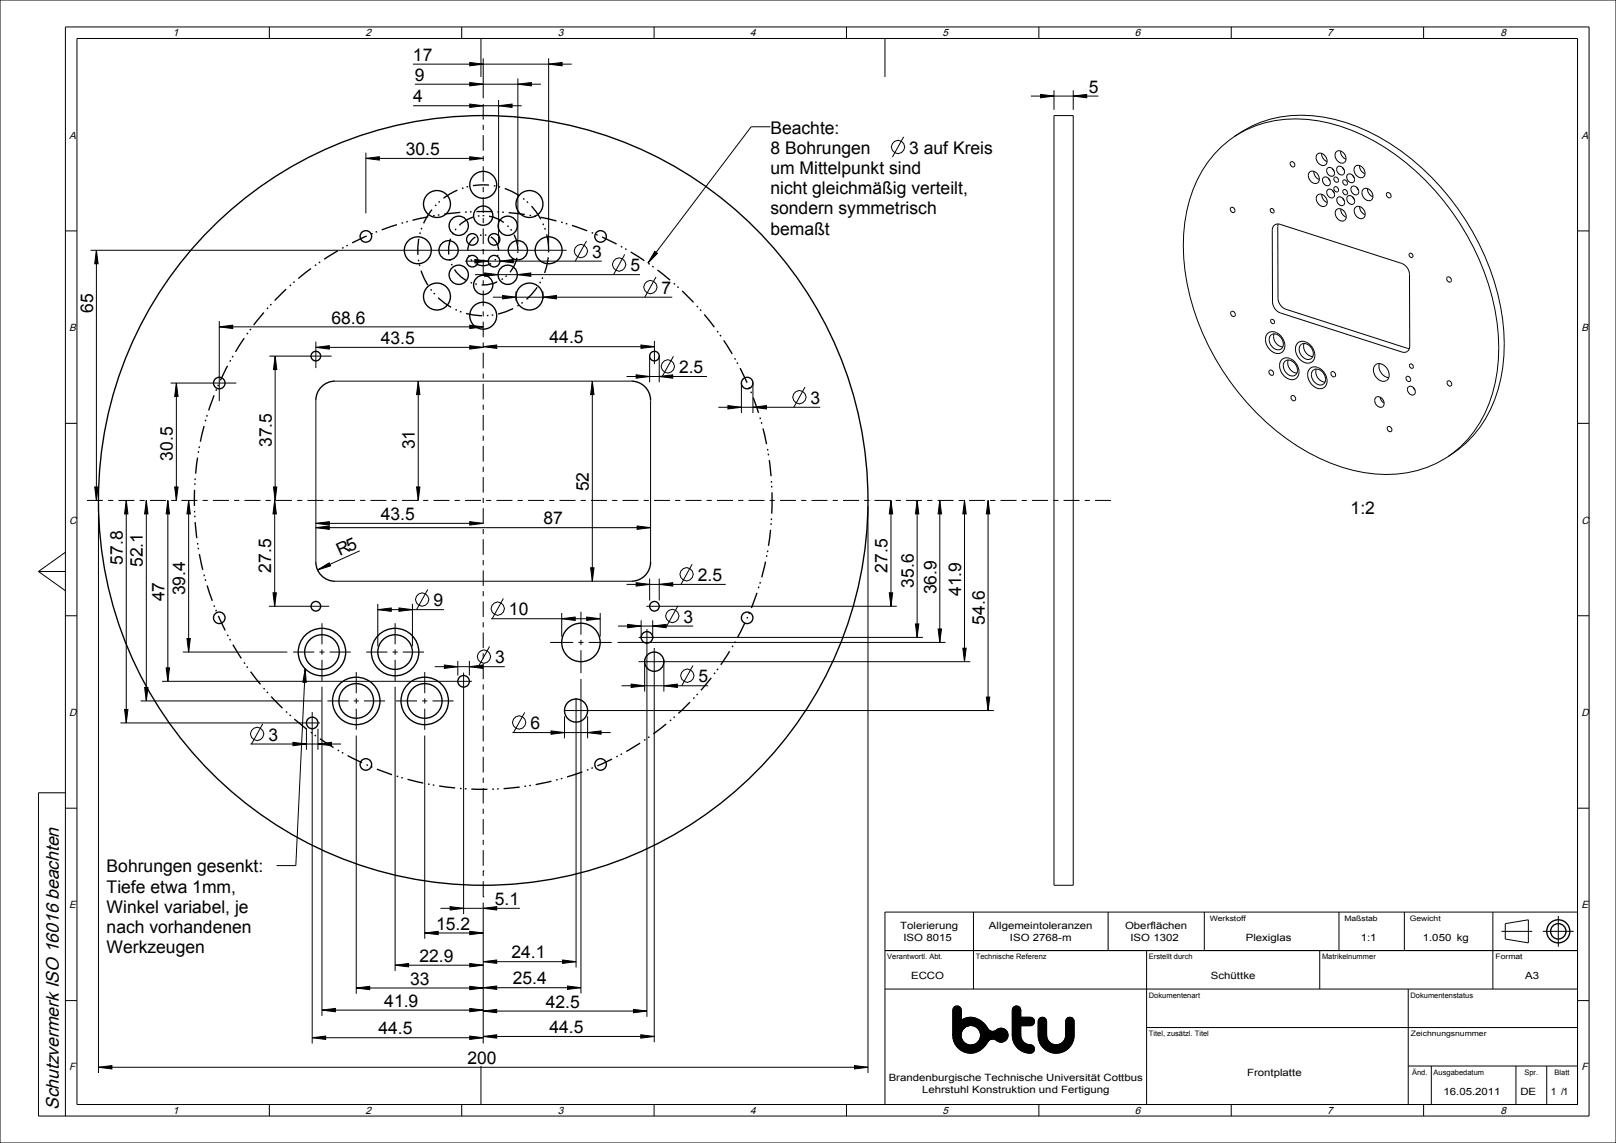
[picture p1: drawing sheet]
<svg xmlns="http://www.w3.org/2000/svg" width="420mm" height="297mm" viewBox="0 0 420 297" stroke-linecap="round" stroke-linejoin="round" font-family="sans-serif">
<g fill="#000">
<path d="M170.2 65.3l.7 .5-2.5 2.6zM79.3 173.8l.3 3.5h-.9zM247.9 261.8a1.1 1.1 0 0 1 1.2-.3 1.1 1.1 0 0 1 .7 1l-2.2 6.5v-6.5zM247.6 269l3.3-2.1-.9 1-.2 1.1-2.1 .8zM247.7 269.8l2.1-.8 .2 1.1-2.1 .5zM247.9 270.6l2.1-.5 .5 .6-2.2 .7zM248.3 271.4l2.2-.7 1.1 .7-2.8 .7zM251.2 266.7l3.7-1.5 1.6 1.7-2.5 .2a2.53 2.53 0 0 0-2.8-.4zM248.8 272.1l2.8-.7 4.5 .2a4.6 4.6 0 0 1-7.3 .5zM249.8 262.5v2.6a4.2 4.2 0 0 1 5.1 .1l-3.7 1.5-3.6 2.3zM254 267.1l2.5-.2 .6 .8-2.5 .2zM254.6 267.9l2.5-.2 .5 .2-2.9 .4z"/>
<path d="M252.7 271.5l1-.4 .9-1 3.3-.1a2.22 2.22 0 0 0-1.8 1.6zM254.7 268.3l2.9-.4 4.1 .1a1.82 1.82 0 0 1-.4 2.4 1.82 1.82 0 0 1-2.4-.1l-.9-.3-3.4 .1 .2-.7zM258.9 267.7a1.82 1.82 0 0 1 2.2-.2zM258.2 268l.7-.3 2.2-.2 .6 .5zM263.3 261.8a1.09 1.09 0 0 1 1.8 0zM263.3 261.9l1.8-.1 .2 .7-2.2 6.5v-6.5zM263.2 269.7l2.1-.7 .5 1.4-2.2 .6zM263.6 271l2.2-.6 1 .9-2.9 .4zM265.3 262.5v1.8h2.5a1.1 1.1 0 0 1 1.1 1.1 1.1 1.1 0 0 1-1.1 1.1h-2.5v2.5l-2.1 .7-.1-.7zM263.9 271.7l2.9-.4 1.6 .4-4 .5zM266.4 273.5l2.3-.3-.3 .3a2.28 2.28 0 0 1-2 0zM264.4 272.2l4-.5 .3 .2a1.09 1.09 0 0 1 0 1.3l-2.3 .3-1.3-.7z"/>
<path d="M270.3 264.5l.9-.1zM270.3 264.6l.9-.2 .8 .7v3.9l-2.1 .7-.1-4.3zM269.9 269.7l2.1-.7 .5 1.4-2.2 .6zM270.3 271l2.2-.6 .6 .6-2.5 .6zM270.6 271.6l2.5-.6a2.47 2.47 0 0 0 1.9 .4l3.4 .2a4.7 4.7 0 0 1-7.8 0zM277.4 264.6v-.1a1.09 1.09 0 0 1 1.3 0zM277.4 264.6l1.3-.1 .4 .6 .1 3.9a4.6 4.6 0 0 1-.8 2.6l-3.4-.2 .9-.4 .9-1 .2-1v-3.6z"/>
</g>
<g fill="none" stroke="#000" stroke-width=".26">
<path d="M0 0h420v297h-420zM20 10h390v277h-390zM70 7v3M120 7v3M125 10v10M170 7v3M220 7v3M230 10v10M270 7v3M320 7v3M370 7v3M200.2 32.9h-5l-26.8 35.5"/>
<path d="M234.9 35.6l-3 5.2M273.9 30h5v200h-5zM317.5 38.1a28.6 28.6 0 0 1 25-6.7 53.5 53.5 0 0 1 30.5 18.1 64 64 0 0 1 16.5 40.8 34.3 34.3 0 0 1-9.9 25.8 28.6 28.6 0 0 1-25.1 6.7 53.5 53.5 0 0 1-30.4-18.2 64 64 0 0 1-16.6-40.7 34.3 34.3 0 0 1 10-25.8zM320.8 35.5a29.6 29.6 0 0 1 23.2-5.1 53.5 53.5 0 0 1 30.4 18.2 64 64 0 0 1 16.6 40.7 34.3 34.3 0 0 1-10 25.8l-1.9 1.7-2.8 1.9M331.1 58.6a1.48 1.48 0 0 1 1.6-.3l31.6 10.1a3.2 3.2 0 0 1 2 2.9l.1 18.6a1.49 1.49 0 0 1-2.1 1.6l-31.5-10.2a3.2 3.2 0 0 1-2.1-2.9v-18.6zM332.2 58.2v19.3a3.2 3.2 0 0 0 2 2.9l32.1 10.2M17 60h3M125.4 64.9l.3 .3M125.7 64.9l-.3 .3M170.2 65.3l.7 .5-2.5 2.6zM410 60h3M87.1 99h77"/>
<path d="M329.4 86.7a2.66 2.66 0 0 1 4 1.3 2.36 2.36 0 0 1-1 3.9 3.5 3.5 0 0 1-3-5.2zM330.3 87.1a2.33 2.33 0 0 1 2.4 .3 2.33 2.33 0 0 1 .8 2.3 1.51 1.51 0 0 1-1.2 1.3 1.51 1.51 0 0 1-1.6-.8 2.3 2.3 0 0 1-.4-3.1zM333.1 93.5a2.66 2.66 0 0 1 4 1.3 2.36 2.36 0 0 1-1 3.8 3.5 3.5 0 0 1-3-5.1zM334 93.9a2.33 2.33 0 0 1 2.4 .3 2.33 2.33 0 0 1 .8 2.3 1.51 1.51 0 0 1-1.2 1.3 1.51 1.51 0 0 1-1.6-.8 2.3 2.3 0 0 1-.4-3.1zM337.2 89.2a2.66 2.66 0 0 1 4 1.3 2.36 2.36 0 0 1-1 3.9 3.5 3.5 0 0 1-3-5.2zM338.1 89.6a2.33 2.33 0 0 1 2.4 .3 2.33 2.33 0 0 1 .8 2.3 1.51 1.51 0 0 1-1.2 1.3 1.51 1.51 0 0 1-1.6-.8 2.3 2.3 0 0 1-.4-3.1zM340.4 95.9a2.66 2.66 0 0 1 4 1.2 2.36 2.36 0 0 1-1 3.9 3.5 3.5 0 0 1-3-5.1zM341.3 96.2a2.33 2.33 0 0 1 2.4 .3 2.33 2.33 0 0 1 .8 2.3 1.51 1.51 0 0 1-1.2 1.3 1.51 1.51 0 0 1-1.6-.8 2.3 2.3 0 0 1-.4-3.1zM17 110h3M82.1 104v42M169.1 104v42M410 110h3"/>
<path d="M10 148.5l7 5M10 148.5h7M17 143.5l-7 5M87.1 151h77M17 160h3M79.3 173.8l.3 3.5h-.9zM79.3 173.8l-2.4 51.1h-5M410 160h3M17 210h3M17 206h-7v84h403v-283h-396v283M410 210h3M253 237v20"/>
<path d="M288 237v10M313 237v10M348 237v10M365 237v10M388 237v20M405 238v8M410 237h-180v50M230 247h180M230 257h180M298 247v40M343 247v10M366 257v30"/>
<path d="M390.2 242h8M391.2 240l6-1v6l-6-1zM401 242h8M17 260h3M125 277v10M247.6 269l3.3-2.1-.9 1-.2 1.1-2.1 .8zM247.7 269.8l2.1-.8 .2 1.1-2.1 .5zM247.9 261.8a1.1 1.1 0 0 1 1.2-.3 1.1 1.1 0 0 1 .7 1l-2.2 6.5v-6.5zM247.9 270.6l2.1-.5 .5 .6-2.2 .7zM247.9 261.7a1.1 1.1 0 0 1 1.2-.2 1.1 1.1 0 0 1 .7 1v2.6a4.9 4.9 0 0 1 7.1 2.4 1.63 1.63 0 0 0 2.5-.1 1.84 1.84 0 0 1 2.3 .7 1.84 1.84 0 0 1-.5 2.4 1.84 1.84 0 0 1-2.5-.3 1.71 1.71 0 0 0-2.4 1.2 4.6 4.6 0 0 1-5.2 2.1 4.6 4.6 0 0 1-3.5-4.5v-6.5zM248.3 271.4l2.2-.7 1.1 .7-2.8 .7zM248.8 272.1l2.8-.7 4.5 .2a4.6 4.6 0 0 1-7.3 .5z"/>
<path d="M249.8 262.5v2.6a4.2 4.2 0 0 1 5.1 .1l-3.7 1.5-3.6 2.3zM251.2 266.7l3.7-1.5 1.6 1.7-2.5 .2a2.53 2.53 0 0 0-2.8-.4zM252.7 271.5l1-.4 .9-1 3.3-.1a2.22 2.22 0 0 0-1.8 1.6zM254 267.1l2.5-.2 .6 .8-2.5 .2zM254.6 267.9l2.5-.2 .5 .2-2.9 .4zM254.7 268.3l2.9-.4 4.1 .1a1.82 1.82 0 0 1-.4 2.4 1.82 1.82 0 0 1-2.4-.1l-.9-.3-3.4 .1 .2-.7zM258.2 268l.7-.3 2.2-.2 .6 .5zM258.9 267.7a1.82 1.82 0 0 1 2.2-.2zM263.2 269.7l2.1-.7 .5 1.4-2.2 .6zM263.3 261.9l1.8-.1 .2 .7-2.2 6.5v-6.5zM263.3 261.8a1.09 1.09 0 0 1 1.8 0zM263.4 261.7a1.09 1.09 0 0 1 1.2-.2 1.09 1.09 0 0 1 .7 1v1.8h2.5a1.1 1.1 0 0 1 1.1 1.1 1.1 1.1 0 0 1-1.1 1.1h-2.5v2.5a2.66 2.66 0 0 0 2.9 2.6 1.17 1.17 0 0 1 .5 1.6 1.17 1.17 0 0 1-1.6 .4 4.7 4.7 0 0 1-4-4.6v-6.5z"/>
<path d="M263.6 271l2.2-.6 1 .9-2.9 .4zM263.9 271.7l2.9-.4 1.6 .4-4 .5zM264.4 272.2l4-.5 .3 .2a1.09 1.09 0 0 1 0 1.3l-2.3 .3-1.3-.7zM265.3 262.5v1.8h2.5a1.1 1.1 0 0 1 1.1 1.1 1.1 1.1 0 0 1-1.1 1.1h-2.5v2.5l-2.1 .7-.1-.7zM266.4 273.5l2.3-.3-.3 .3a2.28 2.28 0 0 1-2 0zM269.9 269.7l2.1-.7 .5 1.4-2.2 .6zM270.1 264.7a1.09 1.09 0 0 1 1.2-.3 1.09 1.09 0 0 1 .7 1v3.6a2.48 2.48 0 0 0 2.5 2.5 2.48 2.48 0 0 0 2.5-2.5v-3.6a1.1 1.1 0 0 1 1.1-1.1 1.1 1.1 0 0 1 1.1 1.1v3.6a4.7 4.7 0 0 1-4.7 4.7 4.7 4.7 0 0 1-4.7-4.7v-3.7zM270.3 264.6l.9-.2 .8 .7v3.9l-2.1 .7-.1-4.3zM270.3 271l2.2-.6 .6 .6-2.5 .6zM270.3 264.5l.9-.1zM270.6 271.6l2.5-.6a2.47 2.47 0 0 0 1.9 .4l3.4 .2a4.7 4.7 0 0 1-7.8 0zM277.4 264.6l1.3-.1 .4 .6 .1 3.9a4.6 4.6 0 0 1-.8 2.6l-3.4-.2 .9-.4 .9-1 .2-1v-3.6z"/>
<path d="M277.4 264.6v-.1a1.09 1.09 0 0 1 1.3 0zM298 267h112M366 277h44M372 277v10M394 277v10M402 277v10M410 260h3M70 287v3M120 287v3M170 287v3M220 287v3M270 287v3"/>
<path d="M320 287v3M370 287v3"/>
<circle cx="233.4" cy="38.2" r="1.72"/>
<circle cx="252.3" cy="269" r="2.53"/>
</g>
<path d="M200.7 130a75.1 75.1 0 0 0-111.2-65.8 75.1 75.1 0 0 0-4.3 129.1 75.1 75.1 0 0 0 115.3-58.1l.2-5.2" fill="none" stroke="#000" stroke-width=".35" stroke-dasharray="4.2 1.3 .4 .8 .4 1.3" stroke-dashoffset="2.1" stroke-linecap="butt"/>
<path d="M129.6 65a4 4 0 0 0-5.8-3.6 4 4 0 0 0-.7 6.8 4 4 0 0 0 6.4-2.4l.1-.8M134.6 65a9 9 0 0 0-13.2-7.9 9 9 0 0 0-1 15.3 9 9 0 0 0 14.1-6.1l.1-1.3M142.6 65a17 17 0 0 0-25-14.9 17 17 0 0 0-1.4 29.1 17 17 0 0 0 26.3-12.5l.1-1.7" fill="none" stroke="#000" stroke-width=".35" stroke-dasharray="4.2 1.3 .4 .8 .4 1.3" stroke-linecap="butt"/>
<g fill="none" stroke="#000" stroke-width=".35">
<path d="M87.1 99a5 5 0 0 0-5 5M164.1 99a5 5 0 0 1 5 5M82.1 146a5 5 0 0 0 5 5M169.1 146a5 5 0 0 1-5 5"/>
<circle cx="125.6" cy="130" r="100"/>
<circle cx="83.7" cy="169.4" r="6.2"/>
<circle cx="83.7" cy="169.4" r="4.5"/>
<circle cx="102.7" cy="169.4" r="6.2"/>
<circle cx="102.7" cy="169.4" r="4.5"/>
<circle cx="92.6" cy="182.1" r="6.2"/>
<circle cx="92.6" cy="182.1" r="4.5"/>
<circle cx="110.4" cy="182.1" r="6.2"/>
<circle cx="110.4" cy="182.1" r="4.5"/>
<circle cx="405" cy="242" r="3"/>
<circle cx="405" cy="242" r="2"/>
</g>
<!-- layer: ACHSEN -->
<g fill="none" stroke="#000" stroke-width=".26">
<path d="M343.5 39.9a2.21 2.21 0 0 0 1.4 2.1M347.2 39.5a1.79 1.79 0 0 1 2.1 .2 1.79 1.79 0 0 1 .5 2 1.29 1.29 0 0 1-1.3 .7 1.29 1.29 0 0 1-1.1-.9 1.77 1.77 0 0 1-.2-2zM348.4 39.2a2.21 2.21 0 0 0 1.4 2.2M319.9 53.9a.71 .71 0 0 1 1 .4 .71 .71 0 0 1-.4 .9l-.7-.6zM330.3 54.2a.57 .57 0 0 1 .8 .4 .57 .57 0 0 1-.5 .7l-.4-.5zM335.5 42.1a.71 .71 0 0 1 .9 .4 .71 .71 0 0 1-.4 .9l-.6-.6zM340.3 44.8a1.79 1.79 0 0 1 2 .2 1.79 1.79 0 0 1 .5 2 1.29 1.29 0 0 1-1.2 .7 1.29 1.29 0 0 1-1.1-.9 1.77 1.77 0 0 1-.2-2zM341.5 44.5a2.21 2.21 0 0 0 1.4 2.2M342.3 40.1a1.79 1.79 0 0 1 2 .2 1.79 1.79 0 0 1 .6 2 1.29 1.29 0 0 1-1.3 .7 1.29 1.29 0 0 1-1.1-.8 1.77 1.77 0 0 1-.2-2.1zM342.4 50.8a1.79 1.79 0 0 1 2 .2 1.79 1.79 0 0 1 .5 2 1.29 1.29 0 0 1-1.2 .7 1.29 1.29 0 0 1-1.2-.9 1.77 1.77 0 0 1-.1-2zM343.5 50.5a2.21 2.21 0 0 0 1.4 2.1M343.9 46.2a1.22 1.22 0 0 1 1.6 .4 1.22 1.22 0 0 1-.3 1.7 1.41 1.41 0 0 1-1.3-2.1z"/>
<path d="M345 43.7a1.22 1.22 0 0 1 1.6 .5 1.22 1.22 0 0 1-.3 1.6 1.41 1.41 0 0 1-1.3-2.1zM345 49.4a1.22 1.22 0 0 1 1.6 .4 1.22 1.22 0 0 1-.3 1.6 1.41 1.41 0 0 1-1.3-2zM345.2 46.3l.5 .7M346.3 43.9l.4 .6M346.3 49.5l.5 .6M346.8 46.1a.71 .71 0 0 1 1 .3 .71 .71 0 0 1-.4 1l-.7-.6zM346.8 48.6a.71 .71 0 0 1 1 .3 .71 .71 0 0 1-.4 1l-.7-.6zM347.3 54.6a1.79 1.79 0 0 1 2 .2 1.79 1.79 0 0 1 .5 2 1.29 1.29 0 0 1-1.2 .7 1.29 1.29 0 0 1-1.2-.9 1.77 1.77 0 0 1-.1-2zM347.6 43.4a1.22 1.22 0 0 1 1.6 .4 1.22 1.22 0 0 1-.3 1.7 1.41 1.41 0 0 1-1.3-2.1zM347.6 51.4a1.22 1.22 0 0 1 1.6 .4 1.22 1.22 0 0 1-.3 1.6 1.41 1.41 0 0 1-1.3-2zM348.5 54.3a2.21 2.21 0 0 0 1.4 2.1M348.9 43.5l.4 .7"/>
<path d="M348.9 51.5l.5 .6M349.2 46.8a.71 .71 0 0 1 .9 .4 .71 .71 0 0 1-.4 .9l-.7-.6zM349.2 49.3a.71 .71 0 0 1 .9 .4 .71 .71 0 0 1-.4 .9l-.7-.6zM350.2 45.4a1.22 1.22 0 0 1 1.6 .4 1.22 1.22 0 0 1-.3 1.7 1.41 1.41 0 0 1-1.3-2.1zM350.2 51a1.22 1.22 0 0 1 1.6 .5 1.22 1.22 0 0 1-.3 1.6 1.41 1.41 0 0 1-1.3-2.1zM351.3 48.6a1.22 1.22 0 0 1 1.6 .4 1.22 1.22 0 0 1-.3 1.6 1.41 1.41 0 0 1-1.3-2zM351.5 45.5l.5 .7M351.6 51.2l.4 .6M352.2 43.3a1.79 1.79 0 0 1 2 .2 1.79 1.79 0 0 1 .5 2 1.29 1.29 0 0 1-1.2 .7 1.29 1.29 0 0 1-1.2-.9 1.77 1.77 0 0 1-.1-2zM352.2 53.9a1.79 1.79 0 0 1 2 .3 1.79 1.79 0 0 1 .5 1.9 1.29 1.29 0 0 1-1.2 .8 1.29 1.29 0 0 1-1.1-.9 1.77 1.77 0 0 1-.2-2.1zM352.6 48.7l.5 .6M353.3 43a2.21 2.21 0 0 0 1.5 2.2"/>
<path d="M353.4 53.7a2.21 2.21 0 0 0 1.4 2.1M354.2 49.3a1.79 1.79 0 0 1 2.1 .2 1.79 1.79 0 0 1 .5 2 1.29 1.29 0 0 1-1.3 .7 1.29 1.29 0 0 1-1.1-.9 1.77 1.77 0 0 1-.2-2zM355.4 49a2.21 2.21 0 0 0 1.4 2.1M360.5 50.1a.71 .71 0 0 1 .9 .4 .71 .71 0 0 1-.3 .9l-.7-.6zM366.4 65.8a.57 .57 0 0 1 .8 .4 .57 .57 0 0 1-.5 .7l-.5-.5zM376.2 72a.71 .71 0 0 1 .9 .4 .71 .71 0 0 1-.4 .9l-.7-.6zM320 81a.71 .71 0 0 1 1 .3 .71 .71 0 0 1-.4 .9l-.7-.6zM330 96.2a.71 .71 0 0 1 .9 .4 .71 .71 0 0 1-.4 .9l-.7-.6zM330.4 83a.57 .57 0 0 1 .8 .3 .57 .57 0 0 1-.5 .8l-.4-.5zM331.1 86.8a2.67 2.67 0 0 0 2.3 3.3M334.8 93.5a2.67 2.67 0 0 0 2.3 3.4M338.9 89.3a2.67 2.67 0 0 0 2.3 3.3"/>
<path d="M342.1 95.9a2.67 2.67 0 0 0 2.3 3.4M346.1 96.6a.71 .71 0 0 1 .9 .4 .71 .71 0 0 1-.4 .9l-.7-.6zM357.5 94.8a2.43 2.43 0 0 1 3.5 2 1.66 1.66 0 0 1-.7 2.1 1.66 1.66 0 0 1-2.1-.4 2.67 2.67 0 0 1-.7-3.7zM358.5 94.5a3 3 0 0 0 2.4 3.6M365.6 97.9a.71 .71 0 0 1 .9 .3 .71 .71 0 0 1-.3 .9l-.7-.6zM366.5 94.6a.57 .57 0 0 1 .8 .3 .57 .57 0 0 1-.5 .8l-.5-.5zM376.3 99a.71 .71 0 0 1 .9 .4 .71 .71 0 0 1-.4 .9l-.7-.6zM335.7 102.8a.71 .71 0 0 1 .9 .4 .71 .71 0 0 1-.3 .9l-.7-.6zM357.5 103.4a1.54 1.54 0 0 1 1.8 .3 1.54 1.54 0 0 1 .2 1.9 1.54 1.54 0 0 1-1.8-.4 1.54 1.54 0 0 1-.2-1.8zM358.7 103.2v.1a1.97 1.97 0 0 0 1 1.4M360.7 110.9a.71 .71 0 0 1 .9 .3 .71 .71 0 0 1-.3 1l-.7-.6zM366 100.6a1.22 1.22 0 0 1 1.6 .4 1.22 1.22 0 0 1-.3 1.6 1.41 1.41 0 0 1-1.3-2z"/>
<path d="M367.3 100.7l.5 .6M151 158.9v6M76.2 169.4h5.5M83 169.4h1.3M83.7 161.9v5.5M83.7 168.8v1.3M83.7 171.4v5.5M85.7 169.4h5.5M92.6 174.6v5.5M95.2 169.4h5.5M102 169.4h1.4M102.7 161.9v5.5"/>
<path d="M102.7 168.8v1.3M102.7 171.4v5.5M104.7 169.4h5.5M110.4 174.6v5.5M143 166.9h6M150.3 166.9h1.4M151 166.3v1.3M151 168.9v6M153 166.9h6M85.1 182.1h5.5M91.9 182.1h1.4M92.6 181.5v1.3"/>
<path d="M92.6 184.1v5.5M94.6 182.1h5.5M102.9 182.1h5.5M109.7 182.1h1.4M110.4 181.5v1.3M110.4 184.1v5.5M112.4 182.1h5.5"/>
</g>
<g fill="none" stroke="#000" stroke-width=".35">
<circle cx="113.6" cy="53" r="3.5"/>
<circle cx="119.2" cy="58.7" r="2.5"/>
<circle cx="125.6" cy="48" r="3.5"/>
<circle cx="125.6" cy="56" r="2.5"/>
<circle cx="132" cy="58.7" r="2.5"/>
<circle cx="137.6" cy="53" r="3.5"/>
<circle cx="95.1" cy="61.4" r="1.5"/>
<circle cx="108.6" cy="65" r="3.5"/>
<circle cx="113.6" cy="77.1" r="3.5"/>
<circle cx="116.6" cy="65" r="2.5"/>
<circle cx="119.2" cy="71.4" r="2.5"/>
<circle cx="122.8" cy="62.2" r="1.5"/>
<circle cx="122.8" cy="67.9" r="1.5"/>
<circle cx="125.6" cy="74" r="2.5"/>
<circle cx="128.4" cy="62.2" r="1.5"/>
<circle cx="128.4" cy="67.9" r="1.5"/>
<circle cx="132" cy="71.4" r="2.5"/>
<circle cx="134.6" cy="65" r="2.5"/>
<circle cx="137.6" cy="77.1" r="3.5"/>
<circle cx="142.6" cy="65" r="3.5"/>
<circle cx="156.1" cy="61.4" r="1.5"/>
<circle cx="57" cy="99.5" r="1.5"/>
<circle cx="82.1" cy="92.5" r="1.25"/>
<circle cx="125.6" cy="82" r="3.5"/>
<circle cx="170.1" cy="92.5" r="1.25"/>
<circle cx="194.2" cy="99.5" r="1.5"/>
<circle cx="82.1" cy="157.5" r="1.25"/>
<circle cx="170.1" cy="157.5" r="1.25"/>
<circle cx="57" cy="160.5" r="1.5"/>
<circle cx="120.5" cy="177" r="1.5"/>
<circle cx="151" cy="166.9" r="5"/>
<circle cx="168.1" cy="165.6" r="1.5"/>
<circle cx="170" cy="171.9" r="2.5"/>
<circle cx="194.2" cy="160.5" r="1.5"/>
<circle cx="81.1" cy="187.8" r="1.5"/>
<circle cx="95.1" cy="198.6" r="1.5"/>
<circle cx="149.7" cy="184.6" r="3"/>
<circle cx="156.1" cy="198.6" r="1.5"/>
</g>
<!-- layer: MASS -->
<g fill="#000">
<path d="M122.1 16.2l3.5 .5-3.5 .4zM142.6 16.7l3.5-.5v.9zM122.1 27l3.5 .5-3.5 .4zM122.1 21.4l3.5 .5-3.5 .4zM129.6 27.5l3.5-.5v.9zM134.6 21.9l3.5-.5v.9zM270.4 24.5l3.5 .5-3.5 .4zM278.9 25l3.5-.5v.9zM95.1 41.2l3.5-.5v.9zM122.1 40.7l3.5 .5-3.5 .4zM25.1 65l.4 3.5h-.9zM123.4 67.4l3.5 .5-3.5 .4z"/>
<path d="M126 70.9l3.5 .5-3.5 .4zM129.9 67.9l3.5-.5v.9zM130.6 76.8l3.5 .4-3.5 .5zM134.5 71.4l3.5-.5v.9zM141.1 77.2l3.5-.4v.9zM45.8 99.5l.5 3.5h-.9zM57 84.9l3.5-.4v.9zM71.5 92.5l.4 3.5h-.8zM82.1 90.3l3.5-.5v.9zM108.7 99l.4 3.5h-.8zM122.1 89.8l3.5 .5-3.5 .4zM122.1 84.5l3.5 .4-3.5 .5z"/>
<path d="M125.6 90.1l3.5-.5v.9zM153.9 99l.5 3.5h-.9zM165.3 97.4l3.5 .4-3.5 .5zM166.6 89.6l3.5 .5-3.5 .4zM171.3 97.8l3.5-.4v.9zM189.2 105.4l3.5 .4-3.5 .5zM195.7 105.8l3.5-.4v.9zM24.6 126.5h.9l-.4 3.5zM32.8 130l.5 3.5h-.9zM38 130l.5 3.5h-.9zM43.6 130l.5 3.5h-.9zM45.4 126.5h.9l-.5 3.5z"/>
<path d="M49 130l.5 3.5h-.9zM71.4 130l.4 3.5h-.8zM71.1 126.5h.8l-.4 3.5zM82.1 137.1l3.5-.4v.8zM82.1 136l3.5-.4v.8zM108.3 126.5h.8l-.4 3.5zM122.1 135.6l3.5 .4-3.5 .4zM165.6 136.7l3.5 .4-3.5 .4zM231.6 130l.4 3.5h-.9zM238.4 130l.4 3.5h-.9zM244.3 130l.4 3.5h-.9zM250.7 130l.4 3.5h-.9z"/>
<path d="M256.8 130l.4 3.5h-.8zM71 154h.8l-.4 3.5zM82.5 148.1l3-1.8 .4 .8zM98.2 158.4l3.5-.4v.9zM103.7 158l3.5 .4-3.5 .5zM153.5 147.5h.9l-.5 3.5zM165.3 151.4l3.5 .5-3.5 .4zM171.3 151.9l3.5-.5v.9zM231.1 154h.9l-.4 3.5zM43.2 173.5h.9l-.5 3.5zM48.6 165.9h.9l-.5 3.5zM115.5 172.8l3.5 .4-3.5 .5z"/>
<path d="M122 173.2l3.5-.4v.9zM146 160.8l3.5-.5v.9zM152.5 160.3l3.5 .5-3.5 .4zM163.1 162.2l3.5 .5-3.5 .4zM164 177.8l3.5 .4-3.5 .4zM169.6 162.7l3.5-.5v.9zM172.5 178.2l3.5-.4v.8zM237.9 162.1h.9l-.4 3.5zM243.8 163.4h.9l-.4 3.5zM250.2 168.4h.9l-.4 3.5zM32.4 184.3h.9l-.5 3.5zM37.6 178.6h.9l-.5 3.5z"/>
<path d="M76.1 192.9l3.5 .4-3.5 .5zM82.6 193.3l3.5-.4v.9zM143.2 189.9l3.5 .5-3.5 .4zM152.7 190.4l3.5-.5v.9zM256.4 181.1h.8l-.4 3.5zM117 235.6l3.5 .4-3.5 .5zM125.6 236l3.5-.4v.9zM92.6 256.7l3.5-.4v.9zM102.7 250.8l3.5-.4v.8zM110.4 242.4l3.5-.4v.9zM122.1 242l3.5 .4-3.5 .5zM122.1 250.4l3.5 .4-3.5 .4z"/>
<path d="M122.1 256.3l3.5 .4-3.5 .5zM125.6 249.9l3.5-.5v.9zM125.6 256.7l3.5-.5v.9zM146.2 249.4l3.5 .5-3.5 .4zM147.5 256.2l3.5 .5-3.5 .4zM25.6 277.3l3.5-.4v.9zM81.1 269.6l3.5-.4v.9zM83.7 262.5l3.5-.5v.9zM122.1 262l3.5 .5-3.5 .4zM122.1 269.2l3.5 .4-3.5 .5zM125.6 262.7l3.5-.4v.9zM125.6 269.3l3.5-.4v.9z"/>
<path d="M164.6 262.3l3.5 .4-3.5 .5zM166.5 268.9l3.5 .4-3.5 .5zM222.1 276.9l3.5 .4-3.5 .5z"/>
</g>
<g fill="none" stroke="#000" stroke-width=".26">
<path d="M107.3 16.7h41.3M122.1 16.2l3.5 .5-3.5 .4zM125.6 15.2v10.3M142.6 16.7l3.5-.5v.9zM142.6 15.2v48.3M95.1 39.7v15.7M107.4 27.5h28.2M107.8 21.9h32.8M122.1 27l3.5 .5-3.5 .4zM122.1 21.4l3.5 .5-3.5 .4zM129.6 27.5l3.5-.5v.9zM129.6 26v37.5"/>
<path d="M134.6 21.9l3.5-.5v.9zM134.6 20.4v43.1M267.9 25h17.6M270.4 24.5l3.5 .5-3.5 .4zM273.9 23.5v5M278.9 25l3.5-.5v.9zM278.9 23.5v5M95.1 41.2l3.5-.5v.9zM95.1 41.2h30.5M122.1 40.7l3.5 .5-3.5 .4zM23.6 65h123.7M25.1 65l.4 3.5h-.9z"/>
<path d="M25.1 65v65M120.9 67.9h35.5M123.4 67.4l3.5 .5-3.5 .4zM123.5 71.4h42.8M126 70.9l3.5 .5-3.5 .4zM126.9 66.4h.1M128.1 77.2h46.6M129.5 69.9h.1M129.9 67.9l3.5-.5v.9zM129.9 66.4h.1M130.6 76.8l3.5 .4-3.5 .5zM134.1 75.7v2.4"/>
<path d="M134.5 71.4l3.5-.5v.9zM134.5 69.9h.1M141.1 77.2l3.5-.4v.9zM141.1 75.7v2M152.4 62.6l-2.9 5.3M162.4 66.1l-2.9 5.3M170.5 72l-2.9 5.2M44.3 99.5h17.1M45.8 99.5l.5 3.5h-.9zM45.8 99.5v30.5M57 84.9l3.5-.4v.9zM57 83.4v20.8"/>
<path d="M57 84.9h68.6M70 92.5h16.2M71.5 92.5l.4 3.5h-.8zM71.5 92.5v37.5M82.1 90.3l3.5-.5v.9zM82.1 88.8v6.8M82.1 90.3h43.5M108.7 99l.4 3.5h-.8zM108.7 99v31M122.1 89.8l3.5 .5-3.5 .4zM122.1 84.5l3.5 .4-3.5 .5zM125.6 90.1l3.5-.5v.9z"/>
<path d="M125.6 90.1h44.5M153.9 99l.5 3.5h-.9zM153.9 99v52M162.8 97.8h20.9M165.3 97.4l3.5 .4-3.5 .5zM166.6 89.6l3.5 .5-3.5 .4zM168.8 92.3v7M170.1 88.6v6M171.3 97.8l3.5-.4v.9zM171.3 92.4v6.9M175 92.6l-2.9 5.2M192.7 99.4v7.9"/>
<path d="M195.7 99.3v8M186.7 105.8h26.5M189.2 105.4l3.5 .4-3.5 .5zM195.7 105.8l3.5-.4v.9zM209.2 100.6l-2.9 5.2M24.6 126.5h.9l-.4 3.5zM25.6 131.5v147.3M32.8 130l.5 3.5h-.9zM32.8 130v57.8M38 130l.5 3.5h-.9zM38 130v52.1M43.6 130l.5 3.5h-.9z"/>
<path d="M43.6 130v47M45.4 126.5h.9l-.5 3.5zM49 130l.5 3.5h-.9zM49 130v39.4M71.1 126.5h.8l-.4 3.5zM71.4 130l.4 3.5h-.8zM71.4 130v27.5M82.1 137.1l3.5-.4v.8zM82.1 136l3.5-.4v.8zM82.1 137.1h87M82.1 136h43.5M108.3 126.5h.8l-.4 3.5z"/>
<path d="M122.1 135.6l3.5 .4-3.5 .4zM165.6 136.7l3.5 .4-3.5 .4zM225.6 131.5v147.3M231.6 130l.4 3.5h-.9zM231.6 130v27.5M238.4 130l.4 3.5h-.9zM238.4 130v35.6M244.3 130l.4 3.5h-.9zM244.3 130v36.9M250.7 130l.4 3.5h-.9zM250.7 130v41.9M256.8 130l.4 3.5h-.8z"/>
<path d="M256.8 130v54.6M69.9 157.5h15.7M71 154h.8l-.4 3.5zM82.5 148.1l3-1.8 .4 .8zM93.5 143.1l-11 5M98.2 158.4l3.5-.4v.9zM98.2 156.9v11M98.2 158.4h17.2M103.7 158l3.5 .4-3.5 .5zM107.2 156.9v11M111.2 153.2l-2.9 5.2M130.8 155.5l-2.9 5.3"/>
<path d="M146 159.3v6.1M153.5 147.5h.9l-.5 3.5zM156 159.3v6.1M162.8 151.9h25.8M165.3 151.4l3.5 .5-3.5 .4zM168 157.5h65.1M168.8 150.4v5.6M171.3 151.9l3.5-.5v.9zM171.3 150.4v5.6M176.2 157.4l-2.9 5.3M179.9 146.6l-2.9 5.3M231.1 154h.9l-.4 3.5z"/>
<path d="M37.6 178.6h.9l-.5 3.5zM42.1 177h80.6M43.2 173.5h.9l-.5 3.5zM47.5 169.4h27.2M48.6 165.9h.9l-.5 3.5zM83.7 178.4v85.6M102.7 178.4v73.9M113 173.2h18.2M115.5 172.8l3.5 .4-3.5 .5zM119 171.7v3.8M120.5 174.8v62.7M122 173.2l3.5-.4v.9z"/>
<path d="M122 171.7v3.8M127.2 168l-2.9 5.2M127.6 160.8h28.4M146 160.8l3.5-.5v.9zM151 176.4v81.8M152.5 160.3l3.5 .5-3.5 .4zM160.5 166.9h85.3M160.6 162.7h19.6M161.5 178.2h22.6M163.1 162.2l3.5 .5-3.5 .4zM164 177.8l3.5 .4-3.5 .4zM165.9 171.9h86.3"/>
<path d="M166 165.6h73.9M166.6 161.2v4.7M167.5 171.3v8.4M168.1 163.4v100.8M169.6 162.7l3.5-.5v.9zM169.6 161.2v4.7M170 168.4v102.4M172.5 178.2l3.5-.4v.8zM172.5 171.4v8.3M180.1 172.9l-2.9 5.3M237.9 162.1h.9l-.4 3.5zM243.8 163.4h.9l-.4 3.5z"/>
<path d="M250.2 168.4h.9l-.4 3.5zM31.3 187.8h51.9M32.4 184.3h.9l-.5 3.5zM36.5 182.1h47.1M65.1 193.3h23.5M68.3 188.1l-2.9 5.2M76.1 192.9l3.5 .4-3.5 .5zM79.6 189.3v5.5M81.1 185v86.1M82.6 193.3l3.5-.4v.9zM82.6 189.3v5.5M92.6 191.1v67.1"/>
<path d="M110.4 191.1v52.8M133.2 190.4h25.5M136.4 185.1l-2.9 5.3M143.2 189.9l3.5 .5-3.5 .4zM146.7 186.1v5.8M146.8 184.6h111.5M149.7 181.4v70M152.7 190.4l3.5-.5v.9zM152.7 186.1v5.8M256.4 181.1h.8l-.4 3.5zM114.5 236h20.6M117 235.6l3.5 .4-3.5 .5z"/>
<path d="M125.6 236l3.5-.4v.9zM125.6 234.5v36.6M92.6 256.7l3.5-.4v.9zM92.6 256.7h33M102.7 250.8l3.5-.4v.8zM102.7 250.8h22.9M110.4 242.4l3.5-.4v.9zM110.4 242.4h15.2M122.1 242l3.5 .4-3.5 .5zM122.1 250.4l3.5 .4-3.5 .4zM122.1 256.3l3.5 .4-3.5 .5zM125.6 249.9l3.5-.5v.9z"/>
<path d="M125.6 256.7l3.5-.5v.9zM125.6 256.7h25.4M125.6 249.9h24.1M146.2 249.4l3.5 .5-3.5 .4zM147.5 256.2l3.5 .5-3.5 .4zM25.6 277.3l3.5-.4v.9zM25.6 277.3h200M81.1 269.6l3.5-.4v.9zM81.1 269.6h44.5M83.7 262.5l3.5-.5v.9zM83.7 262.5h41.9M122.1 262l3.5 .5-3.5 .4z"/>
<path d="M122.1 269.2l3.5 .4-3.5 .5zM125.6 262.7l3.5-.4v.9zM125.6 269.3l3.5-.4v.9zM125.6 269.3h44.4M125.6 262.7h42.5M164.6 262.3l3.5 .4-3.5 .5zM166.5 268.9l3.5 .4-3.5 .5zM222.1 276.9l3.5 .4-3.5 .5z"/>
<circle cx="150.9" cy="65.2" r="1.72"/>
<circle cx="160.9" cy="68.7" r="1.72"/>
<circle cx="169" cy="74.6" r="1.72"/>
<circle cx="173.5" cy="95.2" r="1.72"/>
<circle cx="207.7" cy="103.2" r="1.72"/>
<circle cx="109.7" cy="155.8" r="1.72"/>
<circle cx="129.3" cy="158.1" r="1.72"/>
<circle cx="178.4" cy="149.2" r="1.72"/>
<circle cx="125.7" cy="170.6" r="1.72"/>
<circle cx="174.7" cy="160.1" r="1.72"/>
<circle cx="178.6" cy="175.6" r="1.72"/>
<circle cx="66.8" cy="190.7" r="1.72"/>
<circle cx="134.9" cy="187.7" r="1.72"/>
</g>
<!-- layer: S_ACHSEN -->
<g fill="none" stroke="#000" stroke-width=".26">
<path d="M125.6 27v4.1M125.6 32.4v1.4M125.6 35.1v4.1M125.6 40.5v1.3M125.6 43.2v4M125.6 48.6v1.3M125.6 51.3v4M125.6 56.7v1.3M125.6 59.3v4.1M125.6 64.7v1.4M125.6 67.4v4.1M125.6 72.8v1.4"/>
<path d="M125.6 75.5v4.1M125.6 80.9v1.3M125.6 83.6v4M125.6 89v1.3M125.6 91.7v4M125.6 97.1v1.3M125.6 99.7v4.1M125.6 105.1v1.4M125.6 107.8v4.1M125.6 113.2v1.3M125.6 115.9v4M22.6 130h4.2"/>
<path d="M28.1 130h1.3M30.8 130h4.1M36.3 130h1.3M39 130h4.1M44.5 130h1.3M47.2 130h4.1M52.7 130h1.3M55.3 130h4.2M60.8 130h1.4M63.5 130h4.2M69 130h1.4M71.7 130h4.2"/>
<path d="M77.2 130h1.4M79.9 130h4.2M85.4 130h1.4M88.1 130h4.2M93.6 130h1.3M96.3 130h4.1M101.8 130h1.3M104.5 130h4.1M110 130h1.3M112.7 130h4.1M118.2 130h1.3M120.8 130h4.2"/>
<path d="M125.6 121.3v1.3M125.6 124v4M125.6 129.4v1.3M125.6 132v4.1M125.6 137.4v1.4M126.3 130h1.4M129 130h4.2M134.5 130h1.4M137.2 130h4.2M142.7 130h1.4M145.4 130h4.2M150.9 130h1.4"/>
<path d="M153.6 130h4.2M159.1 130h1.3M161.8 130h4.1M167.3 130h1.3M170 130h4.1M175.5 130h1.3M178.2 130h4.1M183.7 130h1.3M186.3 130h4.2M191.9 130h1.3M194.5 130h4.2M200 130h1.4"/>
<path d="M202.7 130h4.2M208.2 130h1.4M210.9 130h4.2M216.4 130h1.4M219.1 130h4.2M224.6 130h1.3M227.3 130h4.1M232.8 130h1.3M235.5 130h4.1M241 130h1.3M243.7 130h4.1M249.2 130h1.3"/>
<path d="M251.8 130h4.2M257.4 130h1.3M260 130h4.2M265.5 130h1.4M268.2 130h4.2M273.7 130h1.4M276.4 130h4.2M281.9 130h1.4M284.6 130h4.2M125.6 140.1v4.1M125.6 145.5v1.4M125.6 148.2v4.1"/>
<path d="M125.6 153.6v1.3M125.6 156.3v4M125.6 161.7v1.3M125.6 164.4v4M125.6 169.8v1.3M125.6 172.4v4.1M125.6 177.8v1.4M125.6 180.5v4.1M125.6 185.9v1.3M125.6 188.6v4M125.6 194v1.3M125.6 196.7v4"/>
<path d="M125.6 202.1v1.3M125.6 204.7v4.1M125.6 210.1v1.4M125.6 212.8v4.1M125.6 218.2v1.4M125.6 226.3h.1M125.6 233h.1M125.6 220.9v4.1M125.6 226.3v1.3M125.6 229v4"/>
</g>
<text font-size="4.7" x="15.3" y="288.4" transform="rotate(-90 15.3 288.4)">Schutzvermerk ISO 16016 beachten</text>
<g font-size="4.5">
<text x="107.3" y="15.8">17</text>
<text x="107.8" y="21">9</text>
<text x="107.4" y="26.6">4</text>
<text x="283" y="24.1">5</text>
<text x="200.2" y="34.7">Beachte:</text>
<text x="105.5" y="40.3">30.5</text>
<text x="200.2" y="39.9">8 Bohrungen</text>
<text x="236.3" y="39.9">3 auf Kreis</text>
<text x="200.2" y="45.2">um Mittelpunkt sind</text>
<text x="200.2" y="50.4">nicht gleichmäßig verteilt,</text>
<text x="200.2" y="55.7">sondern symmetrisch</text>
<text x="200.2" y="60.9">bemaßt</text>
<text x="153.9" y="67">3</text>
<text x="163.8" y="70.5">5</text>
<text x="172" y="76.3">7</text>
<text x="24.2" y="81.3" transform="rotate(-90 24.2 81.3)">65</text>
<text x="86.2" y="84.1">68.6</text>
<text x="99" y="89.4">43.5</text>
<text x="142.8" y="89.2">44.5</text>
<text x="176.5" y="97">2.5</text>
<text x="210.7" y="104.9">3</text>
<text x="45" y="119.7" transform="rotate(-90 45 119.7)">30.5</text>
<text x="70.6" y="116.2" transform="rotate(-90 70.6 116.2)">37.5</text>
<text x="107.8" y="116.8" transform="rotate(-90 107.8 116.8)">31</text>
<text x="153.1" y="127.7" transform="rotate(-90 153.1 127.7)">52</text>
<text x="99" y="135.1">43.5</text>
<text x="141.2" y="136.2">87</text>
<text x="351" y="133.6">1:2</text>
<text x="31.9" y="146.8" transform="rotate(-90 31.9 146.8)">57.8</text>
<text x="37.1" y="147.4" transform="rotate(-90 37.1 147.4)">52.1</text>
<text x="70.5" y="148.8" transform="rotate(-90 70.5 148.8)">27.5</text>
<text x="88.3" y="144.5" transform="rotate(-24 88.3 144.5)">R5</text>
<text x="230.7" y="148.8" transform="rotate(-90 230.7 148.8)">27.5</text>
<text x="48.2" y="154.7" transform="rotate(-90 48.2 154.7)">39.4</text>
<text x="181.4" y="151">2.5</text>
<text x="237.5" y="152.7" transform="rotate(-90 237.5 152.7)">35.6</text>
<text x="243.4" y="154.5" transform="rotate(-90 243.4 154.5)">36.9</text>
<text x="249.8" y="154.9" transform="rotate(-90 249.8 154.9)">41.9</text>
<text x="42.7" y="156.3" transform="rotate(-90 42.7 156.3)">47</text>
<text x="112.6" y="157.5">9</text>
<text x="132.3" y="159.9">10</text>
<text x="177.7" y="161.8">3</text>
<text x="255.9" y="162.3" transform="rotate(-90 255.9 162.3)">54.6</text>
<text x="128.7" y="172.4">3</text>
<text x="181.6" y="177.3">5</text>
<text x="137.8" y="189.5">6</text>
<text x="69.7" y="192.5">3</text>
<text x="27.7" y="226.7">Bohrungen gesenkt:</text>
<text x="27.7" y="231.9">Tiefe etwa 1mm,</text>
<text x="27.7" y="237.2">Winkel variabel, je</text>
<text x="128.6" y="235.1">5.1</text>
<text x="27.7" y="242.4">nach vorhandenen</text>
<text x="113.4" y="241.6">15.2</text>
<text x="27.7" y="247.7">Werkzeugen</text>
<text x="109" y="249.9">22.9</text>
<text x="132.9" y="249">24.1</text>
<text x="106.6" y="255.8">33</text>
<text x="133.3" y="255.8">25.4</text>
<text x="99.9" y="261.6">41.9</text>
<text x="141.9" y="261.8">42.5</text>
<text x="98.4" y="268.8">44.5</text>
<text x="142.8" y="268.4">44.5</text>
<text x="121.5" y="276.4">200</text>
</g>
<g font-size="2.7">
<text x="45" y="9.5">1</text>
<text x="95" y="9.5">2</text>
<text x="145" y="9.5">3</text>
<text x="195" y="9.5">4</text>
<text x="245" y="9.5">5</text>
<text x="295" y="9.5">6</text>
<text x="345" y="9.5">7</text>
<text x="390" y="9.5">8</text>
<text x="18" y="36">A</text>
<text x="411" y="36">A</text>
<text x="18" y="86">B</text>
<text x="411" y="86">B</text>
<text x="18" y="136">C</text>
<text x="411" y="136">C</text>
<text x="18" y="186">D</text>
<text x="411" y="186">D</text>
<text x="18" y="236">E</text>
<text x="411" y="236">E</text>
<text x="18" y="278">F</text>
<text x="411" y="278">F</text>
<text x="45" y="289.5">1</text>
<text x="95" y="289.5">2</text>
<text x="145" y="289.5">3</text>
<text x="195" y="289.5">4</text>
<text x="245" y="289.5">5</text>
<text x="295" y="289.5">6</text>
<text x="345" y="289.5">7</text>
<text x="390" y="289.5">8</text>
</g>
<g font-size="2.6">
<text x="234" y="241.5">Tolerierung</text>
<text x="234.8" y="244.5">ISO 8015</text>
<text x="257" y="241.5">Allgemeintoleranzen</text>
<text x="262.5" y="244.5">ISO 2768-m</text>
<text x="292.4" y="241.5">Oberflächen</text>
<text x="293.8" y="244.5">ISO 1302</text>
<text x="323.8" y="244.5">Plexiglas</text>
<text x="353.6" y="244.5">1:1</text>
<text x="369.8" y="244.5">1.050 kg</text>
<text x="236.8" y="254.5">ECCO</text>
<text x="314.7" y="254.5">Schüttke</text>
<text x="396.4" y="254.5">A3</text>
<text x="231" y="280.9">Brandenburgische Technische Universität Cottbus</text>
<text x="324.1" y="279.5">Frontplatte</text>
<text x="239.6" y="283.9">Lehrstuhl Konstruktion und Fertigung</text>
<text x="375.2" y="284.5">16.05.2011</text>
<text x="395.2" y="284.5">DE</text>
<text x="403.1" y="284.5">1 /1</text>
</g>
<g font-size="2">
<text x="314.4" y="239.3">Werkstoff</text>
<text x="349.4" y="239.3">Maßstab</text>
<text x="366.4" y="239.3">Gewicht</text>
<text x="230.6" y="249.3">Verantwortl. Abt.</text>
<text x="253.6" y="249.3">Technische Referenz</text>
<text x="298.6" y="249.3">Erstellt durch</text>
<text x="343.6" y="249.3">Matrikelnummer</text>
<text x="388.7" y="249.3">Format</text>
<text x="298.6" y="259.3">Dokumentenart</text>
<text x="366.6" y="259.3">Dokumentenstatus</text>
<text x="298.6" y="269.3">Titel, zusätzl. Titel</text>
<text x="366.7" y="269.3">Zeichnungsnummer</text>
<text x="367" y="279.3">Änd.</text>
<text x="372.6" y="279.3">Ausgabedatum</text>
<text x="396.2" y="279.3">Spr.</text>
<text x="404" y="279.3">Blatt</text>
</g>
</svg>
